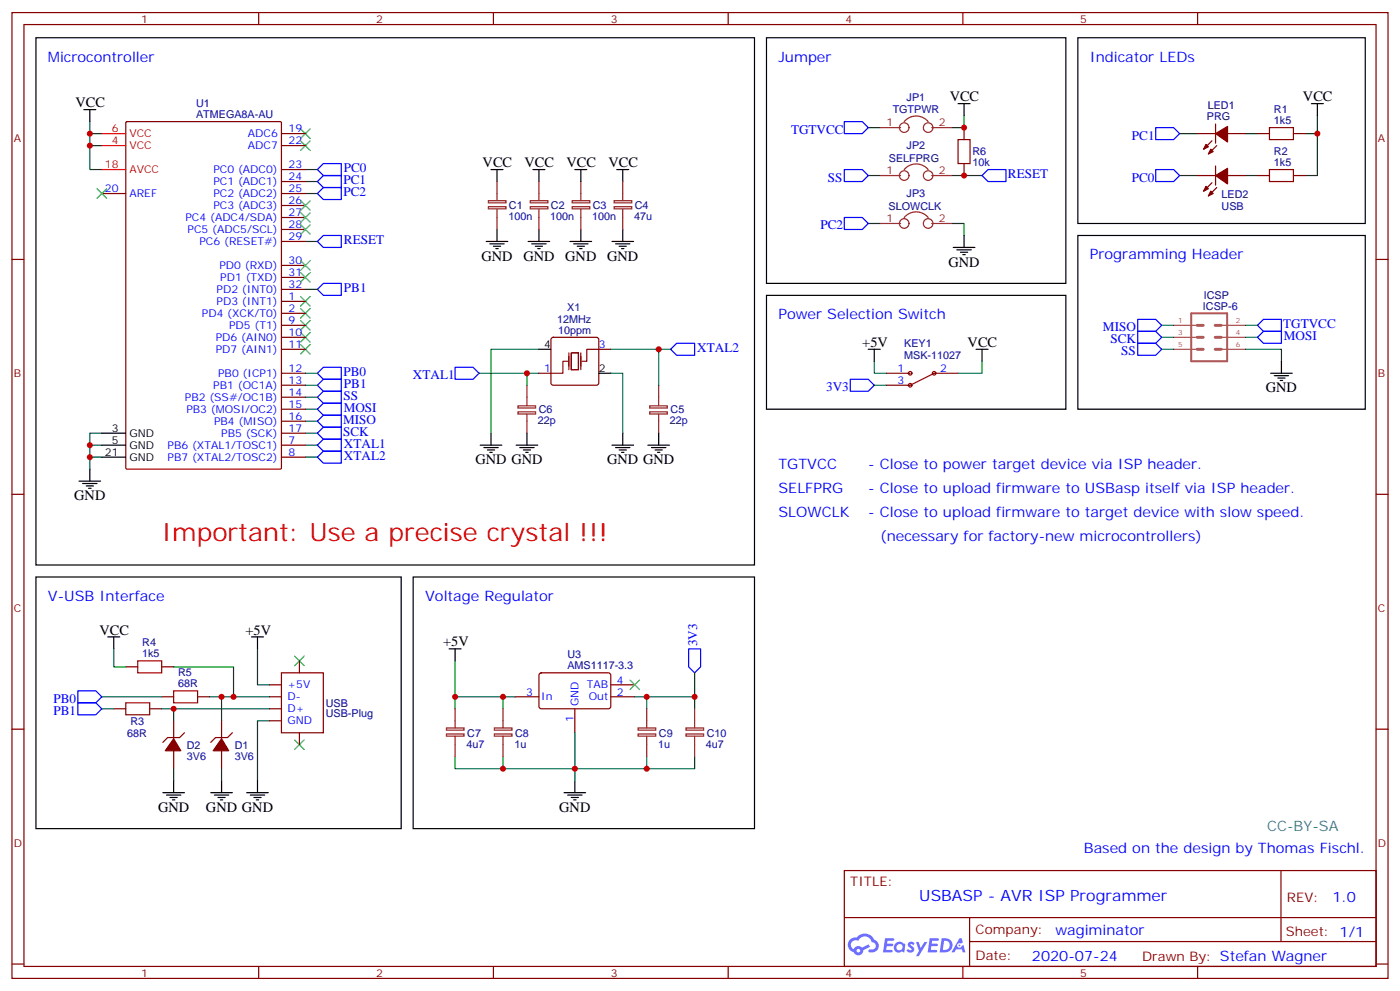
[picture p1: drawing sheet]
<svg xmlns="http://www.w3.org/2000/svg" width="412mm" height="292mm" viewBox="0 0 412 292" stroke-linecap="round" stroke-linejoin="round" font-family="sans-serif">
<g fill="none" stroke="#870000" stroke-width=".35">
<path d="M3.5 3.7h405.4v284.3h-405.4zM7.1 7.2h398.2v277.3h-398.2zM76.2 3.7v3.5M145.3 3.7v3.5M214.5 3.7v3.5M283.6 3.7v3.5M352.8 3.7v3.5M3.5 76.4h3.6M405.3 76.4h3.6M3.5 145.5h3.6M405.3 145.5h3.6M3.5 214.7h3.6"/>
<path d="M405.3 214.7h3.6M248.7 256.3h156.6v28.2h-156.6zM377.3 256.3v20.9M248.7 270.1h156.5M285.6 277.2h119.6M285.6 270.1v14.2M3.5 283.8h3.6M76.2 284.5v3.5M145.3 284.5v3.5M214.5 284.5v3.5M283.6 284.5v3.5M352.8 284.5v3.5"/>
<path d="M405.3 283.8h3.6"/>
</g>
<g fill="#5487ff">
<path d="M267.7 277.5a1.22 1.22 0 0 1 1.7 .2l-.4 .6a.47 .47 0 0 0-.3-.4 .47 .47 0 0 0-.5 .2l.1 .2a1.14 1.14 0 0 1 .8 1.8 1.14 1.14 0 0 1-1.9 0l-.2-.2 .5-.6 .7 .5a.29 .29 0 0 0 .3-.3 .29 .29 0 0 0-.2-.3 1.04 1.04 0 0 1-.6-1.7z"/>
<path d="M260.7 276.2h2.4l.3 .2-.2 .5-1.8 .1-.1 .8h1.5l.3 .4-.3 .4h-1.6l-.2 1.1h1.7l.2 .3-.2 .3-2.6 .1z"/>
<path d="M273.8 276.2h2.4l.3 .2-.1 .5-1.8 .1-.2 .8h1.6l.3 .4-.4 .4-1.6-.1-.1 1.1 1.7 .1 .2 .3-.2 .3-2.6 .1z"/>
<path d="M282.6 276.2h.7l.3 1.3-.6 .3a.69 .69 0 0 0-1 .3 .69 .69 0 0 0 .4 .9 .69 .69 0 0 0 .9-.6l.5-.2 .6 2.2h-.8l-.2-.9h-1.8l-.5 .9h-.8z"/>
<path d="M269.8 277.3h.8l.6 1.8 1.1-1.8h.9l-2.6 4.2h-.8l.9-1.5z"/>
<path d="M277.4 276.2l-.6 4.2h1.3a2.11 2.11 0 0 0 2.5-2.1 2.11 2.11 0 0 0-2.5-2.1zM278.1 277a1.39 1.39 0 0 1 1.7 1.4 1.39 1.39 0 0 1-1.8 1.2h-.3z"/>
<path d="M263.7 277.8a1.54 1.54 0 0 0-.1 2.2 1.54 1.54 0 0 0 2.2 .1l.6 .3 .3-2.3-.2-.3h-.4a1.49 1.49 0 0 0-2.4 0zM264 278.8a.94 .94 0 0 1 1.8 0 .94 .94 0 0 1-1.8 0z"/>
<path d="M250.4 276.6a2.18 2.18 0 0 0 1.1 3.7 1.44 1.44 0 0 0 1.6 .9 1.44 1.44 0 0 0 1.2-1.4l2-1.1-.5-.7-1.9 1a1.47 1.47 0 0 0-2.4 .4 1.39 1.39 0 0 1-.7-1.9 1.39 1.39 0 0 1 2-.5 2.12 2.12 0 0 1 2.2-1.3 2.12 2.12 0 0 1 1.9 1.7 1.14 1.14 0 0 1 1.1 1.4 1.14 1.14 0 0 1-1.7 .7 .43 .43 0 0 0-.5 .4 .43 .43 0 0 0 .4 .5 1.98 1.98 0 0 0 2.5-1.2 1.98 1.98 0 0 0-1.2-2.6 3.1 3.1 0 0 0-5.3-.6l-.9 .1zM252.3 279.9a.55 .55 0 0 1 1.1 0 .55 .55 0 0 1-1.1 0z"/>
<circle cx="282.6" cy="278.3" r=".26"/>
</g>
<g fill="none" stroke="#3c3" stroke-width=".35">
<path d="M88.5 37.9l2.9 2.8M91.4 37.9l-2.9 2.8M88.5 41.5l2.9 2.8M91.4 41.5l-2.9 2.8M88.5 97.9l2.9 2.8M88.5 94.4l2.9 2.8M88.5 90.8l2.9 2.9M88.5 87.3l2.9 2.8M91.4 97.9l-2.9 2.8M91.4 94.4l-2.9 2.8M91.4 90.8l-2.9 2.9M91.4 87.3l-2.9 2.8"/>
<path d="M88.5 101.4l2.9 2.8M91.4 101.4l-2.9 2.8M86.8 193.1l2.8 2.9M89.6 193.1l-2.8 2.9M86.8 217.8l2.8 2.9M89.6 217.8l-2.8 2.9"/>
</g>
<g fill="none" stroke="#008700" stroke-width=".35">
<path d="M26.5 35.8v14.1h3.5M26.5 39.3h3.5M26.5 42.9h3.5M90 57h3.5M90 53.4h3.5M90 49.9h3.5M90 71.1h3.5M141.1 109.9h14.1M158.7 109.9h-3.5v3.5M158.7 102.8h-14.1v24.7M179.9 109.9h3.5v17.6M179.9 102.8h14.1v10.6"/>
<path d="M194 102.8h3.6M26.5 134.6h3.5M26.5 131.1h3.5M30 127.5h-3.5v10.6M90 134.6h3.5M90 131.1h3.5M90 127.5h3.5M90 124h3.5M90 120.5h3.5M79.4 212.2h-3.6v17.6"/>
</g>
<path d="M93.5 57l1.7-1.8h5.3v3.5h-5.3zM93.5 53.4l1.7-1.7h5.3v3.5h-5.3zM93.5 49.9l1.7-1.7h5.3v3.5h-5.3zM93.5 71.1l1.7-1.8h5.3v3.5h-5.3zM134.1 108.1h5.2l1.8 1.8-1.8 1.8h-5.2zM197.6 102.8l1.7-1.7h5.3v3.5h-5.3zM93.5 134.6l1.7-1.8h5.3v3.5h-5.3zM93.5 131.1l1.7-1.8h5.3v3.5h-5.3zM93.5 127.5l1.7-1.7h5.3v3.5h-5.3zM93.5 120.5l1.7-1.8h5.3v3.5h-5.3zM93.5 124l1.7-1.8h5.3v3.6h-5.3z" fill="none" stroke="#00f" stroke-width=".35"/>
<g fill="none" stroke="#000" stroke-width=".35">
<path d="M24.7 32.3h3.5M26.5 32.3v3.5M144.6 49.9h3.6M146.4 49.9v3.5M157 49.9h3.5M158.7 49.9v3.5M181.7 49.9h3.5M183.4 49.9v3.5M143.2 71.1h6.4M144.3 71.8h4.2M145.3 72.5h2.2M146 73.2h.8"/>
<path d="M146.4 67.6v3.5M155.6 71.1h6.3M156.6 71.8h4.3M157.7 72.5h2.1M158.4 73.2h.7M158.7 67.6v3.5M167.9 71.1h6.4M169 71.8h4.2M170 72.5h2.2M170.7 73.2h.7M171.1 67.6v3.5M180.3 71.1h6.3"/>
<path d="M181.3 71.8h4.3M182.4 72.5h2.1M183.1 73.2h.7M183.4 67.6v3.5M158.7 102.8h3.6M176.4 109.9h3.5M26.5 138.1v3.5M30 131.1h7M30 134.6h7M30 127.5h7M141.5 131.1h6.3M142.5 131.8h4.3"/>
<path d="M143.6 132.5h2.1M144.3 133.2h.7M144.6 127.5v3.6M152 131.1h6.4M153.1 131.8h4.2M154.2 132.5h2.1M154.9 133.2h.7M155.2 127.5v3.6M180.3 131.1h6.3M181.3 131.8h4.3M182.4 132.5h2.1M183.1 133.2h.7"/>
<path d="M183.4 127.5v3.6M190.9 131.1h6.3M191.9 131.8h4.2M193 132.5h2.1M193.7 133.2h.7M194 127.5v3.6M23.3 141.6h6.3M24.3 142.3h4.3M25.4 143.1h2.1M26.1 143.8h.7"/>
</g>
<g fill="none" stroke="#8c2424" stroke-width=".35">
<path d="M143.9 59.1h5.1v.6h-5.1zM146.4 53.4v5.7M156.2 59.1h5.2v.6h-5.2zM158.7 53.4v5.7M168.6 59.1h5.1v.6h-5.1zM171.1 53.4v5.7M180.9 59.1h5.2v.6h-5.2zM183.4 53.4v5.7M143.9 60.9h5.1v.6h-5.1zM146.4 61.6v6M156.2 60.9h5.2v.6h-5.2zM158.7 61.6v6"/>
<path d="M168.6 60.9h5.1v.6h-5.1zM171.1 61.6v6M180.9 60.9h5.2v.6h-5.2zM183.4 61.6v6M152.6 119.5h5.2v.6h-5.2zM155.2 113.4v6M191.4 119.5h5.2v.6h-5.2zM194 113.4v6M152.6 121.2h5.2v.7h-5.2zM155.2 121.9v5.6M191.4 121.2h5.2v.7h-5.2zM194 121.9v5.6"/>
</g>
<g fill="none" stroke="#870000" stroke-width=".35">
<path d="M37.1 36l.3-.2h45.1l.4 .2v101.8l-.2 .3h-45.3l-.3-.2zM82.9 39.3h7.1M30 57h7M82.9 57h7.1M82.9 49.9h7.1M82.9 53.4h7.1M82.9 42.9h7.1M82.9 71.1h7.1M82.9 78.1h7.1M82.9 60.5h7.1M82.9 64h7.1M82.9 67.6h7.1"/>
<path d="M82.9 81.7h7.1M82.9 85.2h7.1M82.9 88.7h7.1M82.9 92.3h7.1M82.9 95.8h7.1M82.9 99.3h7.1M162.5 99.5l.5-.2h12.7l.5 .2 .2 .5v12.7l-.2 .5-.5 .2h-12.7l-.5-.2-.2-.5v-12.7zM82.9 102.8h7.1M82.9 109.9h7.1M82.9 113.4h7.1M82.9 116.9h7.1M158.7 109.9h3.6"/>
<path d="M176.4 102.8h3.5M82.9 131.1h7.1M82.9 134.6h7.1M82.9 120.5h7.1M82.9 124h7.1M82.9 127.5h7.1"/>
</g>
<path d="M30 39.3h7M30 49.9h7M30 42.9h7" fill="none" stroke="#f00" stroke-width=".35"/>
<path d="M167.2 106.4h-1.4v3.5h-3.5M167.6 103.9v4.9M168.3 103.9h2.1v4.9h-2.1zM171.1 103.9v4.9M176.4 102.8h-3.5v3.6h-1.5" fill="none" stroke="#870012" stroke-width=".35"/>
<path d="M82.9 198.1h12.3v17.6h-12.3z" fill="#fff" stroke="#870000" stroke-width=".35"/>
<g fill="none" stroke="#870000" stroke-width=".35">
<path d="M284 37.6v3.5M352.8 39.3h5.3M358.1 36.5v5.7M361.6 39.3h5.3M370.4 39.3h3.5M381 39.3h3.5M284 48.2v3.5M352.8 51.7h5.3M357 53.8l-2.5 2.5M357 41.5l-2.5 2.4M358.1 48.9v5.6M358.4 55.2l-2.4 2.5"/>
<path d="M358.4 42.9l-2.4 2.4M361.6 51.7h5.3M370.4 51.7h3.5M381 51.7h3.5M261.1 109.9h7M261.1 113.4h7M275.2 109.9h7M37 196.3h3.6M47.6 196.3h3.6M88.2 194.6v3.5M159 198.3l.5-.2h20l.4 .7v9.4l-.7 .5-20-.1-.5-.6v-9.2zM33.5 208.7h3.5"/>
<path d="M44.1 208.7h3.5M47.6 205.1h3.6M51.2 212.2v5.3M54.3 215.7l-1.4 1.4h-3.5l-1.4 1.4M58.2 205.1h3.5M65.3 212.2v5.3M68.4 215.7l-1.4 1.4h-3.5l-1.4 1.4M79.4 201.6h3.5M79.4 205.1h3.5M79.4 208.7h3.5M79.4 212.2h3.5M88.2 215.7v3.6"/>
<path d="M151.7 205.1h7M169.3 208.7v7M179.9 201.6h7.1M179.9 205.1h7.1M51.2 221v5.3M65.3 221v5.3"/>
</g>
<path d="M350.9 92.3h10.6v14.1h-10.6z" fill="none" stroke="#a64a4a" stroke-width=".56"/>
<path d="M352.7 99.3h1.7M352.7 95.8h1.7M358 99.3h1.7M358 95.8h1.7M352.7 102.8h1.7M358 102.8h1.7" fill="none" stroke="#a64a4a" stroke-width=".85"/>
<path d="M345.7 95.8h7M345.7 99.3h7M359.9 95.8h7M359.9 99.3h7M345.7 102.8h7M359.9 102.8h7" fill="none" stroke="#a64a4a" stroke-width=".35"/>
<g fill="none" stroke="#008700" stroke-width=".35">
<path d="M255.8 37.6h3.5M284 34v3.6h-3.5M347.5 39.3h5.3M366.9 39.3h3.5M384.5 39.3h3.6M388.1 34v17.7h-3.6M255.8 51.7h3.5M280.5 51.7h8.8M347.5 51.7h5.3M366.9 51.7h3.5M255.8 65.8h3.5M280.5 65.8h3.5v3.5"/>
<path d="M90 85.2h3.5M342.2 99.3h3.5M342.2 95.8h3.5M366.9 99.3h3.5M366.9 95.8h3.5M90 109.9h3.5M90 113.4h3.5M90 116.9h3.5M257.5 106.4v3.5h3.6M257.5 113.4h3.6M289.3 106.4v3.5h-7.1M342.2 102.8h3.5"/>
<path d="M366.9 102.8h10.6v3.6M33.5 191v5.3h3.5M51.2 196.3h17.6v8.8M75.8 191v10.6h3.6M134.1 194.6v10.5h17.6M204.6 198.1v7h-17.6M30 205.1h17.6M30 208.7h3.5M47.6 208.7h31.8M51.2 208.7v3.5M61.7 205.1h17.7M65.3 205.1v7.1"/>
<path d="M134.1 205.1v3.6M148.2 205.1v3.6M169.3 215.7v14.1M190.5 205.1v3.6M204.6 205.1v3.6M51.2 226.3v3.5M65.3 226.3v3.5M134.1 222.8v3.5h70.5v-3.5M148.2 222.8v3.5M190.5 222.8v3.5"/>
</g>
<g fill="none" stroke="#00f" stroke-width=".35">
<path d="M248.7 35.8h5.3l1.8 1.8-1.8 1.7h-5.3zM340.4 37.6h5.3l1.8 1.7-1.8 1.8h-5.3zM248.7 49.9h5.3l1.8 1.8-1.8 1.7h-5.3zM291 49.9h5.3v3.5h-5.3l-1.7-1.7zM340.4 49.9h5.3l1.8 1.8-1.8 1.7h-5.3zM248.7 64h5.3l1.8 1.8-1.8 1.8h-5.3zM93.5 85.2l1.7-1.8h5.3v3.6h-5.3zM335.1 94h5.3l1.8 1.8-1.8 1.7h-5.3zM335.1 97.5h5.3l1.8 1.8-1.8 1.8h-5.3zM370.4 99.3l1.8-1.8h5.3v3.6h-5.3zM370.4 95.8l1.8-1.8h5.3v3.5h-5.3zM93.5 109.9l1.7-1.8h5.3v3.6h-5.3z"/>
<path d="M93.5 113.4l1.7-1.7h5.3v3.5h-5.3zM93.5 116.9l1.7-1.7h5.3v3.5h-5.3zM250.5 111.7h5.3l1.7 1.7-1.7 1.8h-5.3zM335.1 101.1h5.3l1.8 1.7-1.8 1.8h-5.3zM202.8 191h3.6v5.3l-1.8 1.8-1.8-1.8zM22.9 206.9h5.3l1.8 1.8-1.8 1.7h-5.3zM22.9 203.4h5.3l1.8 1.7-1.8 1.8h-5.3z"/>
</g>
<g fill="none" stroke="#000" stroke-width=".35">
<path d="M10.6 11.1h211.6v155.2h-211.6zM225.8 11.1h88.2v72.3h-88.2zM317.5 11.1h84.7v54.7h-84.7zM282.2 30.5h3.6M284 30.5v3.5M386.3 30.5h3.5M388.1 30.5v3.5M169.3 49.9h3.6M171.1 49.9v3.5M280.8 72.8h6.4M281.9 73.6h4.2M282.9 74.3h2.1"/>
<path d="M283.6 75h.7M284 69.3v3.5M317.5 69.3h84.7v51.2h-84.7zM225.8 87h88.2v33.5h-88.2zM255.8 102.8h3.5M257.5 102.8v3.6M287.5 102.8h3.5M289.3 102.8v3.6M374.3 109.9h6.3M375.4 110.6h4.2M376.4 111.3h2.1M377.1 112h.7"/>
<path d="M377.5 106.4v3.5M10.6 169.9h107.6v74h-107.6zM121.7 169.9h100.5v74h-100.5zM31.7 187.5h3.6M33.5 187.5v3.5M74.1 187.5h3.5M75.8 187.5v3.5M132.3 191h3.5M134.1 191v3.6M48 233.4h6.3M49 234.1h4.3M50.1 234.8h2.1"/>
<path d="M50.8 235.5h.7M51.2 229.8v3.6M62.1 233.4h6.3M63.1 234.1h4.3M64.2 234.8h2.1M64.9 235.5h.7M65.3 229.8v3.6M72.7 233.4h6.3M73.7 234.1h4.3M74.8 234.8h2.1M75.5 235.5h.7M75.8 229.8v3.6"/>
<path d="M166.2 233.4h6.3M167.2 234.1h4.2M168.3 234.8h2.1M169 235.5h.7M169.3 229.8v3.6"/>
</g>
<g fill="#870000" stroke="#870000" stroke-width=".35">
<path d="M51.2 217.5l2.1 3.5h-4.6z"/>
<path d="M65.3 217.5l2.1 3.5h-4.6z"/>
<path d="M355.2 54.9l.8 .7-1.5 .7z"/>
<path d="M356.7 56.3l.7 .7-1.4 .7z"/>
<path d="M358.1 51.7l3.5-2.1v4.6z"/>
<path d="M355.2 42.5l.8 .7-1.5 .7z"/>
<path d="M356.7 43.9l.7 .7-1.4 .7z"/>
<path d="M358.1 39.3l3.5-2.1v4.6z"/>
</g>
<path d="M373.9 37.6h7.1v3.5h-7.1zM282.2 41.1h3.6v7.1h-3.6zM373.9 49.9h7.1v3.5h-7.1zM40.6 194.6h7v3.5h-7zM37 206.9h7.1v3.5h-7.1zM51.2 203.4h7v3.5h-7z" fill="none" stroke="#a10000" stroke-width=".35"/>
<g fill="none" stroke="#3c3" stroke-width=".35">
<path d="M28.6 55.6l2.8 2.8M31.4 55.6l-2.8 2.8M88.5 59.1l2.9 2.8M91.4 59.1l-2.9 2.8M88.5 62.6l2.9 2.8M88.5 66.1l2.9 2.9M88.5 76.7l2.9 2.9M91.4 62.6l-2.9 2.8M91.4 66.1l-2.9 2.9M91.4 76.7l-2.9 2.9M88.5 80.3l2.9 2.8M91.4 80.3l-2.9 2.8"/>
<path d="M185.6 200.2l2.8 2.8M188.4 200.2l-2.8 2.8"/>
</g>
<g fill="none" stroke="#8c2424" stroke-width=".35">
<path d="M259.3 37.6h6M266.3 35.8a4.6 4.6 0 0 1 7.1 0M274.5 37.6h6M259.3 51.7h6M266.3 49.9a4.6 4.6 0 0 1 7.1 0M274.5 51.7h6M259.3 65.8h6M266.3 64a4.6 4.6 0 0 1 7.1 0M274.5 65.8h6M131.5 216.1h5.2v.6h-5.2zM131.5 214.3h5.2v.6h-5.2zM134.1 208.7v5.6"/>
<path d="M134.1 216.8v6M145.6 216.1h5.2v.6h-5.2zM145.6 214.3h5.2v.6h-5.2zM148.2 208.7v5.6M148.2 216.8v6M188 216.1h5.1v.6h-5.1zM188 214.3h5.1v.6h-5.1zM190.5 208.7v5.6M190.5 216.8v6M202.1 216.1h5.2v.6h-5.2zM202.1 214.3h5.2v.6h-5.2zM204.6 208.7v5.6"/>
<path d="M204.6 216.8v6"/>
<circle cx="266.3" cy="37.6" r="1.41"/>
<circle cx="273.4" cy="37.6" r="1.41"/>
<circle cx="266.3" cy="51.7" r="1.41"/>
<circle cx="273.4" cy="51.7" r="1.41"/>
<circle cx="266.3" cy="65.8" r="1.41"/>
<circle cx="273.4" cy="65.8" r="1.41"/>
</g>
<g fill="none" stroke="#900" stroke-width=".35">
<path d="M275.2 109.9l-7.1 3.5"/>
<circle cx="268.1" cy="109.9" r=".53"/>
<circle cx="268.1" cy="113.4" r=".53"/>
<circle cx="275.2" cy="109.9" r=".53"/>
</g>
<g fill="#c00">
<circle cx="204.6" cy="205.1" r=".88"/>
<circle cx="148.2" cy="205.1" r=".88"/>
<circle cx="148.2" cy="226.3" r=".88"/>
<circle cx="169.3" cy="226.3" r=".88"/>
<circle cx="190.5" cy="226.3" r=".88"/>
<circle cx="134.1" cy="205.1" r=".88"/>
<circle cx="190.5" cy="205.1" r=".88"/>
<circle cx="51.2" cy="208.7" r=".88"/>
<circle cx="68.8" cy="205.1" r=".88"/>
<circle cx="65.3" cy="205.1" r=".88"/>
<circle cx="155.2" cy="109.9" r=".88"/>
<circle cx="194" cy="102.8" r=".88"/>
<circle cx="26.5" cy="39.3" r=".88"/>
<circle cx="26.5" cy="134.6" r=".88"/>
<circle cx="26.5" cy="131.1" r=".88"/>
<circle cx="26.5" cy="42.9" r=".88"/>
<circle cx="284" cy="37.6" r=".88"/>
<circle cx="284" cy="51.7" r=".88"/>
<circle cx="388.1" cy="39.3" r=".88"/>
</g>
<text font-size="7.4" fill="#f00" x="47.6" y="159.3">Important: Use a precise crystal !!!</text>
<text font-size="4.6" fill="#00f" x="270.8" y="265.3">USBASP - AVR ISP Programmer</text>
<g font-size="4.2" fill="#00f">
<text x="14.1" y="18.2">Microcontroller</text>
<text x="229.3" y="18.2">Jumper</text>
<text x="321" y="18.2">Indicator LEDs</text>
<text x="321" y="76.4">Programming Header</text>
<text x="229.3" y="94">Power Selection Switch</text>
<text x="229.3" y="138.1">TGTVCC</text>
<text x="255.8" y="138.1">- Close to power target device via ISP header.</text>
<text x="229.3" y="145.2">SELFPRG</text>
<text x="255.8" y="145.2">- Close to upload firmware to USBasp itself via ISP header.</text>
<text x="229.3" y="152.2">SLOWCLK</text>
<text x="255.8" y="152.2">- Close to upload firmware to target device with slow speed.</text>
<text x="259.3" y="159.3">(necessary for factory-new microcontrollers)</text>
<text x="14.1" y="176.9">V-USB Interface</text>
<text x="125.2" y="176.9">Voltage Regulator</text>
<text x="319.3" y="251">Based on the design by Thomas Fischl.</text>
<text x="392.5" y="265.6">1.0</text>
<text x="310.9" y="275.1">wagiminator</text>
<text x="304" y="282.9">2020-07-24</text>
</g>
<g font-size="4.2">
<text x="279.8" y="29.8">VCC</text>
<text x="383.8" y="29.8">VCC</text>
<text x="22.2" y="31.6">VCC</text>
<text x="142.2" y="49.2">VCC</text>
<text x="154.5" y="49.2">VCC</text>
<text x="166.9" y="49.2">VCC</text>
<text x="179.2" y="49.2">VCC</text>
<text x="141.8" y="76.7">GND</text>
<text x="154.2" y="76.7">GND</text>
<text x="166.5" y="76.7">GND</text>
<text x="178.9" y="76.7">GND</text>
<text x="279.4" y="78.5">GND</text>
<text x="254" y="102.1">+5V</text>
<text x="285" y="102.1">VCC</text>
<text x="372.9" y="115.5">GND</text>
<text x="140.1" y="136.7">GND GND</text>
<text x="178.9" y="136.7">GND GND</text>
<text x="21.9" y="147.3">GND</text>
<text x="29.3" y="186.8">VCC</text>
<text x="72.3" y="186.8">+5V</text>
<text x="130.5" y="190.3">+5V</text>
<text x="46.6" y="239">GND</text>
<text x="60.7" y="239">GND GND</text>
<text x="164.7" y="239">GND</text>
</g>
<text font-size="4.2" fill="#0099b0" x="373.2" y="244.6">CC-BY-SA</text>
<g font-size="3.9" fill="#00f">
<text x="233" y="39.3">TGTVCC</text>
<text x="333.4" y="41.1">PC1</text>
<text x="101.3" y="50.7">PC0</text>
<text x="243.9" y="53.4">SS</text>
<text x="296.9" y="52.4">RESET</text>
<text x="333.4" y="53.4">PC0</text>
<text x="101.2" y="57.7">PC2</text>
<text x="101.2" y="54.2">PC1</text>
<text x="101.3" y="71.9">RESET</text>
<text x="241.6" y="67.5">PC2</text>
<text x="101.3" y="85.9">PB1</text>
<text x="324.9" y="97.5">MISO</text>
<text x="327.1" y="101.1">SCK</text>
<text x="378" y="96.5">TGTVCC</text>
<text x="378.2" y="100.2">MOSI</text>
<text x="205.4" y="103.6">XTAL2</text>
<text x="330.3" y="104.6">SS</text>
<text x="101.2" y="110.6">PB0</text>
<text x="121.7" y="111.7">XTAL1</text>
<text x="101.2" y="117.7">SS</text>
<text x="101.3" y="114.2">PB1</text>
<text x="243.4" y="115.1">3V3</text>
<text x="101.1" y="124.8">MISO</text>
<text x="101.3" y="121.3">MOSI</text>
<text x="101.1" y="128.3">SCK</text>
<text x="101.3" y="131.8">XTAL1</text>
<text x="101.3" y="135.4">XTAL2</text>
<text x="205.4" y="190.2" transform="rotate(-90 205.4 190.2)">3V3</text>
<text x="15.8" y="206.9">PB0</text>
<text x="15.8" y="210.4">PB1</text>
</g>
<g font-size="3.9" fill="#800">
<text x="250.5" y="260.9">TITLE:</text>
<text x="379.1" y="265.6">REV:</text>
<text x="287.4" y="275.1">Company:</text>
<text x="378.7" y="275.7">Sheet: 1/1</text>
<text x="287.4" y="282.8">Date:</text>
<text x="336.4" y="282.8">Drawn By: Stefan Wagner</text>
</g>
<g font-size="3.2" fill="#800">
<text x="41.6" y="6.7">1</text>
<text x="110.8" y="6.7">2</text>
<text x="179.9" y="6.7">3</text>
<text x="249.1" y="6.7">4</text>
<text x="318.2" y="6.7">5</text>
<text x="4.1" y="41.8">A</text>
<text x="405.9" y="41.8">A</text>
<text x="4.1" y="110.9">B</text>
<text x="405.9" y="110.9">B</text>
<text x="4.1" y="180.1">C</text>
<text x="405.9" y="180.1">C</text>
<text x="4.1" y="249.2">D</text>
<text x="405.9" y="249.2">D</text>
<text x="41.6" y="287.5">1</text>
<text x="110.8" y="287.5">2</text>
<text x="179.9" y="287.5">3</text>
<text x="249.1" y="287.5">4</text>
<text x="318.2" y="287.5">5</text>
</g>
<g font-size="3.2" fill="#000080">
<text x="267.1" y="29.9">JP1</text>
<text x="57.8" y="34.7">ATMEGA8A-AU</text>
<text x="57.8" y="31.5">U1</text>
<text x="263" y="33.2">TGTPWR</text>
<text x="355.5" y="35.5">PRG</text>
<text x="355.8" y="32.2">LED1</text>
<text x="375.3" y="33.3">R1</text>
<text x="375.3" y="36.5">1k5</text>
<text x="261.8" y="47.6">SELFPRG</text>
<text x="267.1" y="44">JP2</text>
<text x="286.5" y="45.8">R6</text>
<text x="375.3" y="45.6">R2</text>
<text x="286.5" y="48.9">10k</text>
<text x="375.3" y="48.9">1k5</text>
<text x="267.1" y="58.1">JP3</text>
<text x="359.8" y="58.2">LED2</text>
<text x="149.8" y="64.8">100n</text>
<text x="149.9" y="61.6">C1</text>
<text x="162.1" y="64.8">100n</text>
<text x="162.3" y="61.6">C2</text>
<text x="174.4" y="64.8">100n</text>
<text x="174.6" y="61.6">C3</text>
<text x="186.8" y="64.8">47u</text>
<text x="187" y="61.6">C4</text>
<text x="261.8" y="61.7">SLOWCLK</text>
<text x="359.8" y="61.7">USB</text>
<text x="354.6" y="88">ICSP</text>
<text x="164.1" y="95.1">12MHz</text>
<text x="167.1" y="91.7">X1</text>
<text x="354.4" y="91.2">ICSP-6</text>
<text x="164.4" y="98.2">10ppm</text>
<text x="266.3" y="105.8">MSK-11027</text>
<text x="266.3" y="102.3">KEY1</text>
<text x="158.5" y="124.8">22p</text>
<text x="158.7" y="121.6">C6</text>
<text x="197.3" y="124.8">22p</text>
<text x="197.5" y="121.6">C5</text>
<text x="41.9" y="190.3">R4</text>
<text x="41.9" y="193.5">1k5</text>
<text x="167.1" y="197">AMS1117-3.3</text>
<text x="167.1" y="193.8">U3</text>
<text x="52.5" y="202.3">68R</text>
<text x="52.5" y="199.1">R5</text>
<text x="96" y="208.1">USB</text>
<text x="38.4" y="213.3">R3</text>
<text x="96" y="211.2">USB-Plug</text>
<text x="37.5" y="216.9">68R</text>
<text x="55" y="220.4">D2</text>
<text x="69.1" y="220.4">D1</text>
<text x="137.4" y="220.1">4u7</text>
<text x="137.7" y="216.9">C7</text>
<text x="151.5" y="220.1">1u</text>
<text x="151.8" y="216.9">C8</text>
<text x="193.8" y="220.1">1u</text>
<text x="194.1" y="216.9">C9</text>
<text x="208" y="220.1">4u7</text>
<text x="208.2" y="216.9">C10</text>
<text x="55" y="223.6">3V6</text>
<text x="69.1" y="223.6">3V6</text>
</g>
<g font-size="3.2" fill="#f00">
<text x="32.9" y="39">6</text>
<text x="38.1" y="40.4">VCC</text>
<text x="32.9" y="42.5">4</text>
<text x="38.1" y="43.9">VCC</text>
<text x="30.9" y="49.6">18</text>
<text x="38.1" y="51">AVCC</text>
</g>
<g font-size="3.2" fill="#00f">
<text x="73" y="40.4">ADC6</text>
<text x="85" y="39">19</text>
<text x="73" y="43.9">ADC7</text>
<text x="85" y="42.5">22</text>
<text x="62.9" y="51">PC0 (ADC0)</text>
<text x="85" y="49.6">23</text>
<text x="85" y="53.1">24</text>
<text x="30.9" y="56.6">20</text>
<text x="38.1" y="58">AREF</text>
<text x="62.9" y="54.5">PC1 (ADC1)</text>
<text x="62.9" y="58">PC2 (ADC2)</text>
<text x="85" y="56.6">25</text>
<text x="54.6" y="65.1">PC4 (ADC4/SDA)</text>
<text x="62.9" y="61.6">PC3 (ADC3)</text>
<text x="85" y="60.1">26</text>
<text x="85" y="63.7">27</text>
<text x="55.3" y="68.6">PC5 (ADC5/SCL)</text>
<text x="85" y="70.7">29</text>
<text x="85" y="67.2">28</text>
<text x="58.8" y="72.1">PC6 (RESET#)</text>
<text x="85" y="77.8">30</text>
<text x="64.6" y="79.2">PD0 (RXD)</text>
<text x="64.9" y="82.7">PD1 (TXD)</text>
<text x="85" y="81.3">31</text>
<text x="63.8" y="86.3">PD2 (INT0)</text>
<text x="63.8" y="89.8">PD3 (INT1)</text>
<text x="85" y="84.8">32</text>
<text x="85" y="88.4">1</text>
<text x="59.5" y="93.3">PD4 (XCK/T0)</text>
<text x="85" y="91.9">2</text>
<text x="85" y="95.4">9</text>
<text x="63.6" y="100.4">PD6 (AIN0)</text>
<text x="67.5" y="96.8">PD5 (T1)</text>
<text x="85" y="99">10</text>
<text x="63.6" y="103.9">PD7 (AIN1)</text>
<text x="85" y="102.5">11</text>
<text x="176.4" y="102.5">3</text>
<text x="64.3" y="110.9">PB0 (ICP1)</text>
<text x="85" y="109.5">12</text>
<text x="85" y="113.1">13</text>
<text x="160.3" y="109.5">1</text>
<text x="264.3" y="109.5">1</text>
<text x="264.3" y="113.1">3</text>
<text x="276.9" y="109.5">2</text>
<text x="54.5" y="118">PB2 (SS#/OC1B)</text>
<text x="62.8" y="114.5">PB1 (OC1A)</text>
<text x="85" y="116.6">14</text>
<text x="54.9" y="121.5">PB3 (MOSI/OC2)</text>
<text x="63.1" y="125.1">PB4 (MISO)</text>
<text x="85" y="120.1">15</text>
<text x="85" y="123.6">16</text>
<text x="65.2" y="128.6">PB5 (SCK)</text>
<text x="85" y="130.7">7</text>
<text x="85" y="127.2">17</text>
<text x="49.4" y="132.1">PB6 (XTAL1/TOSC1)</text>
<text x="49.4" y="135.6">PB7 (XTAL2/TOSC2)</text>
<text x="85" y="134.2">8</text>
<text x="84.7" y="202.7">+5V</text>
<text x="172.9" y="202.7">TAB</text>
<text x="181.7" y="201.3">4</text>
<text x="84.7" y="206.2">D-</text>
<text x="84.7" y="209.7">D+</text>
<text x="155" y="204.8">3</text>
<text x="159.5" y="206.2">In</text>
<text x="170.4" y="208" transform="rotate(-90 170.4 208)">GND</text>
<text x="173.5" y="206.2">Out</text>
<text x="181.7" y="204.8">2</text>
<text x="84.7" y="213.3">GND</text>
<text x="169" y="212.4" transform="rotate(-90 169 212.4)">1</text>
</g>
<g font-size="3.2" fill="#8d2323">
<text x="261.2" y="37.2">1</text>
<text x="276.6" y="37.2">2</text>
<text x="261.2" y="51.3">1</text>
<text x="276.6" y="51.3">2</text>
<text x="261.2" y="65.4">1</text>
<text x="276.6" y="65.4">2</text>
</g>
<g font-size="3.2">
<text x="160.3" y="102.5">4</text>
<text x="176.4" y="109.5">2</text>
<text x="32.9" y="130.7">5</text>
<text x="32.9" y="127.2">3</text>
<text x="38.1" y="128.6">GND</text>
<text x="30.9" y="134.2">21</text>
<text x="38.1" y="132.1">GND</text>
<text x="38.1" y="135.6">GND</text>
</g>
<g font-size="2.1" fill="#a54b4b">
<text x="347" y="95.1">1</text>
<text x="364" y="95.1">2</text>
<text x="347" y="98.6">3</text>
<text x="364" y="98.6">4</text>
<text x="347" y="102.1">5</text>
<text x="364" y="102.1">6</text>
</g>
</svg>
